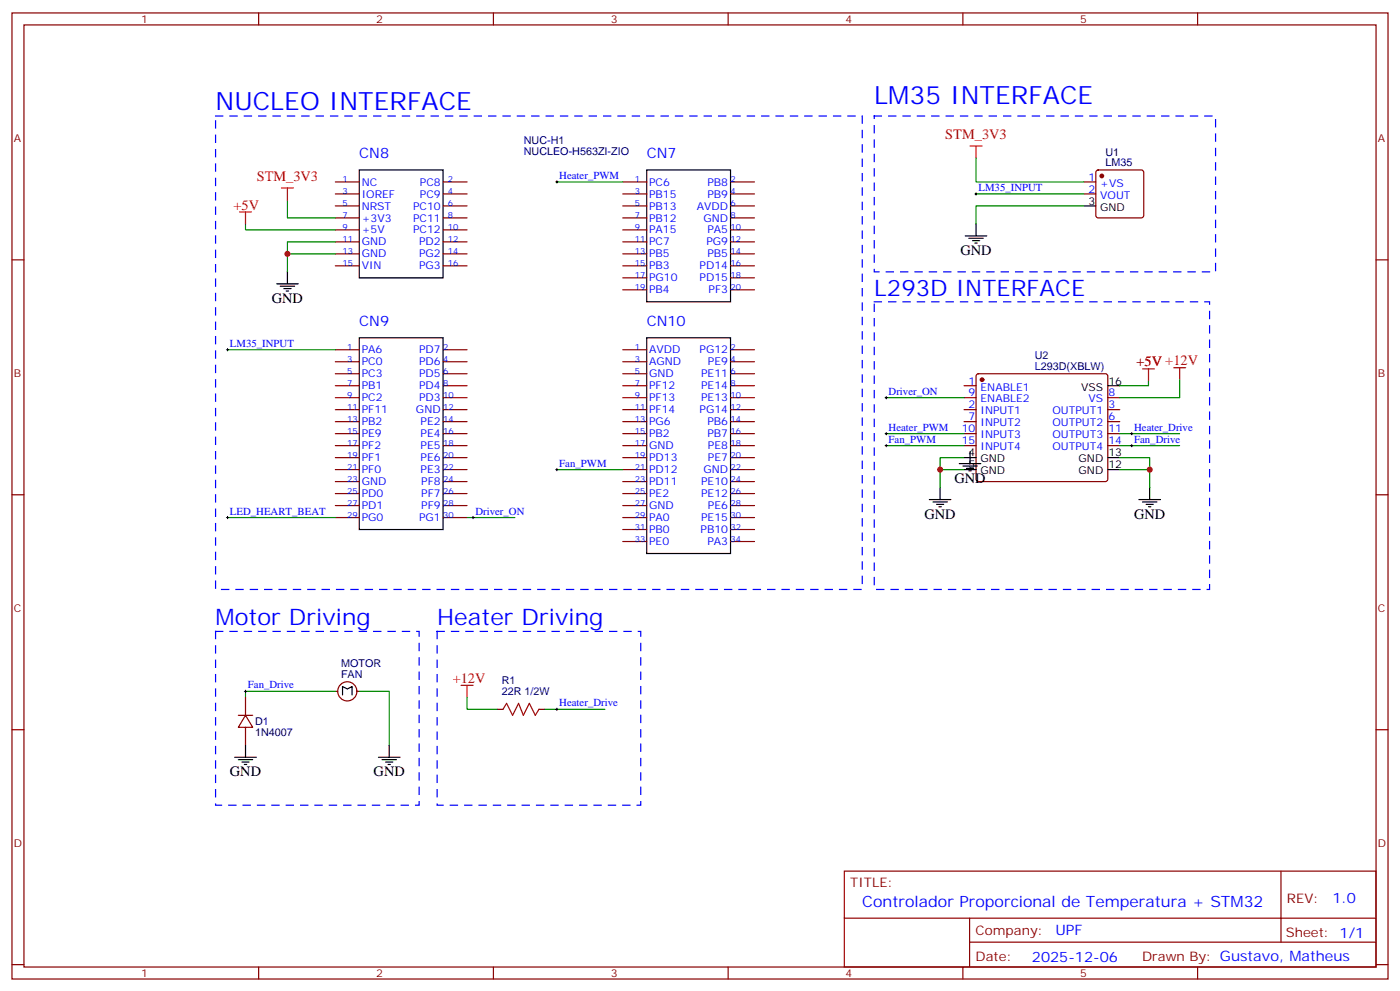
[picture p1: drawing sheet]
<svg xmlns="http://www.w3.org/2000/svg" width="412mm" height="292mm" viewBox="0 0 412 292" stroke-linecap="round" stroke-linejoin="round" font-family="sans-serif">
<g fill="none" stroke="#870000" stroke-width=".35">
<path d="M3.5 3.8h405.4v284.3h-405.4zM7.1 7.3h398.2v277.3h-398.2zM76.2 3.8v3.5M145.3 3.8v3.5M214.5 3.8v3.5M283.6 3.8v3.5M352.8 3.8v3.5M98.8 53.6h7M98.8 57.1h7M130.5 53.6h7.1M130.5 57.1h7.1M183.4 53.6h7.1"/>
<path d="M183.4 57.1h7.1M215.2 53.6h7M215.2 57.1h7M319.3 53.6h3.5M319.3 57.1h3.5M323 50.2l.5-.2h12.7l.5 .2 .2 .5v12.7l-.2 .5-.5 .2h-12.7l-.5-.2-.2-.5v-12.7zM3.5 76.5h3.6M98.8 60.6h7M98.8 64.1h7M98.8 67.7h7M98.8 71.2h7M98.8 74.7h7"/>
<path d="M98.8 78.2h7M130.5 60.6h7.1M130.5 64.1h7.1M130.5 67.7h7.1M130.5 71.2h7.1M130.5 74.7h7.1M130.5 78.2h7.1M183.4 60.6h7.1M183.4 64.1h7.1M183.4 67.7h7.1M183.4 71.2h7.1M183.4 74.7h7.1"/>
<path d="M183.4 78.2h7.1M215.2 60.6h7M215.2 64.1h7M215.2 67.7h7M215.2 71.2h7M215.2 74.7h7M215.2 78.2h7M405.3 76.5h3.6M183.4 81.8h7.1M183.4 85.3h7.1M215.2 81.8h7M215.2 85.3h7"/>
<path d="M98.8 102.9h7M98.8 106.5h7M98.8 110h7M98.8 113.5h7M98.8 117.1h7M130.5 102.9h7.1M130.5 106.5h7.1M130.5 110h7.1M130.5 113.5h7.1M130.5 117.1h7.1M183.4 102.9h7.1M183.4 106.5h7.1"/>
<path d="M183.4 110h7.1M183.4 113.5h7.1M183.4 117.1h7.1M215.2 102.9h7M215.2 106.5h7M215.2 110h7M215.2 113.5h7M215.2 117.1h7M284 113.5h3.5M284 117.1h3.5M287.7 110.2l.5-.2h37.4l.5 .2 .2 .5v30.3l-.2 .5-.5 .2h-37.4l-.5-.2-.2-.5v-30.3zM326.3 117.1h3.5"/>
<path d="M98.8 120.6h7M98.8 124.1h7M98.8 127.6h7M98.8 131.2h7M98.8 134.7h7M98.8 138.2h7M130.5 120.6h7.1M130.5 124.1h7.1M130.5 127.6h7.1M130.5 131.2h7.1M130.5 134.7h7.1M130.5 138.2h7.1"/>
<path d="M183.4 120.6h7.1M183.4 124.1h7.1M183.4 127.6h7.1M183.4 131.2h7.1M183.4 134.7h7.1M183.4 138.2h7.1M215.2 120.6h7M215.2 124.1h7M215.2 127.6h7M215.2 131.2h7M215.2 134.7h7M215.2 138.2h7"/>
<path d="M284 120.6h3.5M284 124.1h3.5M284 127.6h3.5M284 131.2h3.5M326.3 120.6h3.5M326.3 124.1h3.5M326.3 127.6h3.5M326.3 131.2h3.5M3.5 145.6h3.6M98.8 141.7h7M98.8 145.3h7M98.8 148.8h7"/>
<path d="M98.8 152.3h7M130.5 141.7h7.1M130.5 145.3h7.1M130.5 148.8h7.1M130.5 152.3h7.1M183.4 141.7h7.1M183.4 145.3h7.1M183.4 148.8h7.1M183.4 152.3h7.1M183.4 155.9h7.1M183.4 159.4h7.1M215.2 141.7h7"/>
<path d="M215.2 145.3h7M215.2 148.8h7M215.2 152.3h7M215.2 155.9h7M215.2 159.4h7M405.3 145.6h3.6M3.5 214.8h3.6M70.2 210.5h4.2M72.3 210.5l2.1 3.6h-4.2zM72.3 205.2v5.3M72.3 214.1v5.3M98.8 203.5h.7"/>
<path d="M105.1 203.5h.7M146.4 208.8h1.8M158.7 208.8h1.8M405.3 214.8h3.6M248.7 256.4h156.6v28.2h-156.6zM377.3 256.4v20.9M248.7 270.2h156.5M285.6 277.3h119.6M285.6 270.2v14.2M3.5 283.9h3.6M76.2 284.6v3.5M145.3 284.6v3.5"/>
<path d="M214.5 284.6v3.5M283.6 284.6v3.5M352.8 284.6v3.5M405.3 283.9h3.6"/>
<circle cx="102.3" cy="203.5" r="2.82"/>
</g>
<g fill="none" stroke="#000" stroke-width=".35">
<path d="M105.8 50h24.7v31.8h-24.7zM190.5 50h24.7v38.8h-24.7zM284.3 69.4h6.4M285.4 70.1h4.2M286.5 70.8h2.1M287.2 71.5h.7M287.5 65.9v3.5M319.3 60.6h3.5M81.5 83.5h6.3M82.5 84.2h4.3M83.6 84.9h2.1M84.3 85.7h.7"/>
<path d="M84.7 80v3.5M105.8 99.4h24.7v56.5h-24.7zM190.5 99.4h24.7v63.5h-24.7zM326.3 113.5h3.5M284 134.7h3.5M284 138.2h3.5M326.3 134.7h3.5M326.3 138.2h3.5M273.8 147h6.3M274.8 147.7h4.2M275.9 148.4h2.1M276.6 149.2h.7"/>
<path d="M276.9 143.5v3.5M335.5 147h6.3M336.5 147.7h4.3M337.6 148.4h2.1M338.3 149.2h.7M338.7 143.5v3.5M72.3 219.4v3.5M100.9 204.5v-2.4l1.4 .7 1.4-.7v2.4M114.7 219.4v3.5M69.1 222.9h6.4M70.2 223.6h4.2M71.3 224.3h2.1"/>
<path d="M72 225h.7M111.5 222.9h6.3M112.5 223.6h4.3M113.6 224.3h2.1M114.3 225h.7"/>
</g>
<path d="M63.5 34.1h190.5v139.4h-190.5zM257.5 34.1h100.6v45.9h-100.6zM257.5 88.8h98.8v84.7h-98.8zM63.5 185.8h60v51.2h-60zM128.8 185.8h59.9v51.2h-59.9z" fill="none" stroke="#00f" stroke-width=".35" stroke-dasharray="2.1 2.1"/>
<g fill="none" stroke="#008700" stroke-width=".35">
<path d="M84.7 58.8v5.3h14.1M164 53.6h19.4M287.5 46.5v7.1h31.8M287.5 57.1h31.8M72.3 65.9v1.8h26.5M98.8 74.7h-14.1v5.3M98.8 71.2h-14.1v3.5M319.3 60.6h-31.8v5.3M67 102.9h31.8M261.1 117.1h22.9M338.3 112.1v1.4h-8.5M347.5 111.8v5.3h-17.7"/>
<path d="M164 138.2h19.4M261.1 127.6h22.9M261.1 131.2h22.9M276.9 138.2h7.1M284 134.7h-7.1v8.8M329.8 134.7h8.9v8.8M329.8 138.2h8.9M329.8 127.6h17.7M329.8 131.2h17.7M67 152.3h31.8M137.6 152.3h14.1M98.8 203.5h-26.5v1.7"/>
<path d="M105.8 203.5h8.9v15.9M137.6 205.2v3.6h8.8M160.5 208.8h17.7"/>
</g>
<path d="M82.9 55.3h3.5M84.7 55.3v3.5M285.8 43h3.5M287.5 43v3.5M70.6 62.4h3.5M72.3 62.4v3.5M336.5 108.6h3.6M338.3 108.6v3.5M345.7 108.2h3.5M347.5 108.2v3.6M135.8 201.7h3.5M137.6 201.7v3.5" fill="none" stroke="#f00" stroke-width=".35"/>
<g fill="none" stroke="#000" stroke-width=".29">
<path d="M163.7 53.6h.7M164 53.2v.7M287.2 57.1h.7M287.5 56.7v.7M66.7 102.9h.7M67 102.6v.7M260.7 117.1h.7M261.1 116.7v.7M163.7 138.2h.7M164 137.9v.7M260.7 127.6h.7M260.7 131.2h.7"/>
<path d="M261.1 127.3v.7M261.1 130.8v.7M333 127.6h.7M333 131.2h.7M333.4 127.3v.7M333.4 130.8v.7M66.7 152.3h.7M67 152v.7M139 152.3h.7M139.3 152v.7M72 203.5h.7M72.3 203.1v.7"/>
<path d="M163.7 208.8h.7M164 208.4v.7"/>
</g>
<g fill="#870000" stroke="#870000" stroke-width=".35">
<circle cx="324.6" cy="51.8" r=".53"/>
<circle cx="289.3" cy="111.8" r=".53"/>
</g>
<path d="M148.2 208.8l1-1.8 1.8 3.5 1.8-3.5 1.4 3.5 1.7-3.5 1.8 3.5 1-1.7" fill="none" stroke="#a10000" stroke-width=".35"/>
<g fill="#c00">
<circle cx="84.7" cy="74.7" r=".88"/>
<circle cx="276.9" cy="138.2" r=".88"/>
<circle cx="338.7" cy="138.2" r=".88"/>
</g>
<path d="M282.6 136.5h6.3M283.6 137.2h4.3M284.7 137.9h2.1M285.4 138.6h.7M285.8 132.9v3.6" fill="none" stroke="#000" stroke-width=".35"/>
<g font-size="7.4" fill="#00f">
<text x="63.5" y="32.4">NUCLEO INTERFACE</text>
<text x="257.5" y="30.6">LM35 INTERFACE</text>
</g>
<g font-size="6.7" fill="#00f">
<text x="257.5" y="87.1">L293D INTERFACE</text>
<text x="63.5" y="184.1">Motor Driving</text>
<text x="128.8" y="184.1">Heater Driving</text>
</g>
<text font-size="4.6" fill="#00f" x="254" y="267">Controlador Proporcional de Temperatura + STM32</text>
<g font-size="4.2" fill="#f00">
<text x="278.5" y="40.9">STM_3V3</text>
<text x="75.6" y="53.2">STM_3V3</text>
<text x="68.8" y="61.7">+5V</text>
<text x="334.8" y="107.9">+5V +12V</text>
<text x="133.3" y="201">+12V</text>
</g>
<g font-size="4.2" fill="#00f">
<text x="105.8" y="46.5">CN8</text>
<text x="190.5" y="46.5">CN7</text>
<text x="105.8" y="95.9">CN9</text>
<text x="190.5" y="95.9">CN10</text>
<text x="392.5" y="265.7">1.0</text>
<text x="310.9" y="275.2">UPF</text>
<text x="304" y="283">2025-12-06</text>
</g>
<g font-size="4.2">
<text x="282.9" y="75.1">GND</text>
<text x="80.1" y="89.2">GND</text>
<text x="281.2" y="142.1">GND</text>
<text x="272.3" y="152.7">GND</text>
<text x="334.1" y="152.7">GND</text>
<text x="67.7" y="228.5">GND</text>
<text x="110.1" y="228.5">GND</text>
</g>
<g font-size="3.9" fill="#800">
<text x="250.5" y="261">TITLE:</text>
<text x="379.1" y="265.7">REV:</text>
<text x="287.4" y="275.2">Company:</text>
<text x="378.7" y="275.8">Sheet: 1/1</text>
<text x="287.4" y="282.9">Date:</text>
<text x="336.4" y="282.9">Drawn By: Gustavo, Matheus</text>
</g>
<g font-size="3.2" fill="#800">
<text x="41.6" y="6.8">1</text>
<text x="110.8" y="6.8">2</text>
<text x="179.9" y="6.8">3</text>
<text x="249.1" y="6.8">4</text>
<text x="318.2" y="6.8">5</text>
<text x="4.1" y="41.9">A</text>
<text x="405.9" y="41.9">A</text>
<text x="4.1" y="111.1">B</text>
<text x="405.9" y="111.1">B</text>
<text x="4.1" y="180.2">C</text>
<text x="405.9" y="180.2">C</text>
<text x="4.1" y="249.3">D</text>
<text x="405.9" y="249.3">D</text>
<text x="41.6" y="287.6">1</text>
<text x="110.8" y="287.6">2</text>
<text x="179.9" y="287.6">3</text>
<text x="249.1" y="287.6">4</text>
<text x="318.2" y="287.6">5</text>
</g>
<g font-size="3.2" fill="#000080">
<text x="154.3" y="45.6">NUCLEO-H563ZI-ZIO</text>
<text x="154.3" y="42.4">NUC-H1</text>
<text x="325.6" y="45.8">U1</text>
<text x="325.6" y="49">LM35</text>
<text x="304.8" y="105.8">U2</text>
<text x="304.8" y="108.9">L293D(XBLW)</text>
<text x="100.5" y="196.4">MOTOR</text>
<text x="100.5" y="199.6">FAN</text>
<text x="147.8" y="201.4">R1</text>
<text x="147.8" y="204.6">22R 1/2W</text>
<text x="75.1" y="213.4">D1</text>
<text x="75.1" y="216.6">1N4007</text>
</g>
<g font-size="3.2" fill="#00f">
<text x="164.7" y="52.7">Heater_PWM</text>
<text x="320.6" y="53.2">1</text>
<text x="106.5" y="54.6">NC</text>
<text x="106.5" y="58.1">IOREF</text>
<text x="123.7" y="54.6">PC8</text>
<text x="123.7" y="58.1">PC9</text>
<text x="191.2" y="54.6">PC6</text>
<text x="191.2" y="58.1">PB15</text>
<text x="208.4" y="54.6">PB8</text>
<text x="208.4" y="58.1">PB9</text>
<text x="288.2" y="56.2">LM35_INPUT</text>
<text x="320.6" y="56.7">2</text>
<text x="324.1" y="58.5">VOUT</text>
<text x="324.1" y="55">+VS</text>
<text x="106.5" y="61.7">NRST</text>
<text x="106.5" y="65.2">+3V3</text>
<text x="121.7" y="61.7">PC10</text>
<text x="121.7" y="65.2">PC11</text>
<text x="191.2" y="61.7">PB13</text>
<text x="191.2" y="65.2">PB12</text>
<text x="205.3" y="61.7">AVDD</text>
<text x="207.2" y="65.2">GND</text>
<text x="106.5" y="68.7">+5V</text>
<text x="121.7" y="68.7">PC12</text>
<text x="191.2" y="68.7">PA15</text>
<text x="208.4" y="68.7">PA5</text>
<text x="106.5" y="72.2">GND</text>
<text x="106.5" y="75.8">GND</text>
<text x="123.4" y="75.8">PG2</text>
<text x="123.4" y="72.2">PD2</text>
<text x="191.2" y="72.2">PC7</text>
<text x="191.2" y="75.8">PB5</text>
<text x="208.1" y="72.2">PG9</text>
<text x="208.4" y="75.8">PB5</text>
<text x="106.5" y="79.3">VIN</text>
<text x="123.4" y="79.3">PG3</text>
<text x="191.2" y="79.3">PB3</text>
<text x="191.2" y="82.8">PG10</text>
<text x="206.1" y="79.3">PD14</text>
<text x="206.1" y="82.8">PD15</text>
<text x="191.2" y="86.4">PB4</text>
<text x="208.7" y="86.4">PF3</text>
<text x="67.7" y="102.1">LM35_INPUT</text>
<text x="106.5" y="104">PA6</text>
<text x="106.5" y="107.5">PC0</text>
<text x="123.4" y="104">PD7</text>
<text x="123.4" y="107.5">PD6</text>
<text x="191.2" y="104">AVDD</text>
<text x="191.2" y="107.5">AGND</text>
<text x="206.1" y="104">PG12</text>
<text x="208.6" y="107.5">PE9</text>
<text x="106.5" y="111.1">PC3</text>
<text x="123.4" y="111.1">PD5</text>
<text x="191.2" y="111.1">GND</text>
<text x="206.5" y="111.1">PE11</text>
<text x="285.3" y="113.2">1</text>
<text x="106.5" y="114.6">PB1</text>
<text x="106.5" y="118.1">PC2</text>
<text x="123.4" y="114.6">PD4</text>
<text x="123.4" y="118.1">PD3</text>
<text x="191.2" y="114.6">PF12</text>
<text x="191.2" y="118.1">PF13</text>
<text x="206.5" y="114.6">PE14</text>
<text x="206.5" y="118.1">PE13</text>
<text x="261.8" y="116.2">Driver_ON</text>
<text x="285.3" y="116.7">9</text>
<text x="288.8" y="114.9">ENABLE1</text>
<text x="288.8" y="118.5">ENABLE2</text>
<text x="320.7" y="118.5">VS</text>
<text x="326.5" y="116.7">8</text>
<text x="106.5" y="121.6">PF11</text>
<text x="106.5" y="125.2">PB2</text>
<text x="122.5" y="121.6">GND</text>
<text x="123.9" y="125.2">PE2</text>
<text x="191.2" y="121.6">PF14</text>
<text x="191.2" y="125.2">PG6</text>
<text x="206.1" y="121.6">PG14</text>
<text x="208.4" y="125.2">PB6</text>
<text x="285.3" y="120.2">2</text>
<text x="285.3" y="123.8">7</text>
<text x="288.8" y="122">INPUT1</text>
<text x="288.8" y="125.5">INPUT2</text>
<text x="310" y="122">OUTPUT1</text>
<text x="310" y="125.5">OUTPUT2</text>
<text x="326.5" y="120.2">3</text>
<text x="326.5" y="123.8">6</text>
<text x="106.5" y="128.7">PE9</text>
<text x="123.9" y="128.7">PE4</text>
<text x="191.2" y="128.7">PB2</text>
<text x="208.4" y="128.7">PB7</text>
<text x="261.8" y="126.8">Heater_PWM</text>
<text x="261.8" y="130.3">Fan_PWM</text>
<text x="283.3" y="127.3">10</text>
<text x="283.3" y="130.8">15</text>
<text x="288.8" y="129">INPUT3</text>
<text x="310" y="129">OUTPUT3</text>
<text x="326.5" y="127.3">11</text>
<text x="326.5" y="130.8">14</text>
<text x="334.1" y="130.3">Fan_Drive</text>
<text x="334.1" y="126.8">Heater_Drive</text>
<text x="106.5" y="132.2">PF2</text>
<text x="106.5" y="135.7">PF1</text>
<text x="123.9" y="132.2">PE5</text>
<text x="123.9" y="135.7">PE6</text>
<text x="164.7" y="137.3">Fan_PWM</text>
<text x="191.2" y="132.2">GND</text>
<text x="191.2" y="135.7">PD13</text>
<text x="208.6" y="132.2">PE8</text>
<text x="208.6" y="135.7">PE7</text>
<text x="288.8" y="132.6">INPUT4</text>
<text x="310" y="132.6">OUTPUT4</text>
<text x="106.5" y="139.3">PF0</text>
<text x="106.5" y="142.8">GND</text>
<text x="123.9" y="139.3">PE3</text>
<text x="124.1" y="142.8">PF8</text>
<text x="191.2" y="139.3">PD12</text>
<text x="191.2" y="142.8">PD11</text>
<text x="206.5" y="142.8">PE10</text>
<text x="207.2" y="139.3">GND</text>
<text x="106.5" y="146.3">PD0</text>
<text x="106.5" y="149.9">PD1</text>
<text x="124.1" y="146.3">PF7</text>
<text x="124.1" y="149.9">PF9</text>
<text x="191.2" y="146.3">PE2</text>
<text x="191.2" y="149.9">GND</text>
<text x="206.5" y="146.3">PE12</text>
<text x="208.6" y="149.9">PE6</text>
<text x="67.7" y="151.4">LED_HEART_BEAT</text>
<text x="106.5" y="153.4">PG0</text>
<text x="123.4" y="153.4">PG1</text>
<text x="140.1" y="151.4">Driver_ON</text>
<text x="191.2" y="153.4">PA0</text>
<text x="206.5" y="153.4">PE15</text>
<text x="191.2" y="156.9">PB0</text>
<text x="191.2" y="160.4">PE0</text>
<text x="206.4" y="156.9">PB10</text>
<text x="208.4" y="160.4">PA3</text>
<text x="73" y="202.6">Fan_Drive</text>
<text x="164.7" y="207.9">Heater_Drive</text>
</g>
<g font-size="3.2">
<text x="320.6" y="60.3">3</text>
<text x="324.1" y="62">GND</text>
<text x="326.5" y="113.2">16</text>
<text x="318.5" y="114.9">VSS</text>
<text x="285.3" y="134.3">4</text>
<text x="285.3" y="137.9">5</text>
<text x="288.8" y="136.1">GND</text>
<text x="317.7" y="136.1">GND</text>
<text x="326.5" y="137.9">12</text>
<text x="326.5" y="134.3">13</text>
<text x="288.8" y="139.6">GND</text>
<text x="317.7" y="139.6">GND</text>
</g>
<g font-size="2.5" fill="#00f">
<text x="100.9" y="53.6">1</text>
<text x="131.9" y="53.6">2</text>
<text x="187" y="53.6">1</text>
<text x="215.2" y="53.6">2</text>
<text x="100.9" y="57.1">3</text>
<text x="131.9" y="57.1">4</text>
<text x="187" y="57.1">3</text>
<text x="215.2" y="57.1">4</text>
<text x="100.9" y="60.6">5</text>
<text x="100.9" y="64.1">7</text>
<text x="131.9" y="60.6">6</text>
<text x="131.9" y="64.1">8</text>
<text x="187" y="60.6">5</text>
<text x="187" y="64.1">7</text>
<text x="215.2" y="60.6">6</text>
<text x="215.2" y="64.1">8</text>
<text x="100.9" y="67.7">9</text>
<text x="100.9" y="71.2">11</text>
<text x="131.9" y="67.7">10</text>
<text x="131.9" y="71.2">12</text>
<text x="187" y="67.7">9</text>
<text x="187" y="71.2">11</text>
<text x="215.2" y="67.7">10</text>
<text x="215.2" y="71.2">12</text>
<text x="100.9" y="74.7">13</text>
<text x="131.9" y="74.7">14</text>
<text x="187" y="74.7">13</text>
<text x="215.2" y="74.7">14</text>
<text x="100.9" y="78.2">15</text>
<text x="131.9" y="78.2">16</text>
<text x="187" y="78.2">15</text>
<text x="187" y="81.8">17</text>
<text x="215.2" y="81.8">18</text>
<text x="215.2" y="78.2">16</text>
<text x="187" y="85.3">19</text>
<text x="215.2" y="85.3">20</text>
<text x="102.3" y="102.9">1</text>
<text x="102.3" y="106.5">3</text>
<text x="130.5" y="102.9">2</text>
<text x="130.5" y="106.5">4</text>
<text x="187" y="102.9">1</text>
<text x="187" y="106.5">3</text>
<text x="215.2" y="102.9">2</text>
<text x="215.2" y="106.5">4</text>
<text x="102.3" y="110">5</text>
<text x="102.3" y="113.5">7</text>
<text x="130.5" y="110">6</text>
<text x="130.5" y="113.5">8</text>
<text x="187" y="110">5</text>
<text x="187" y="113.5">7</text>
<text x="215.2" y="110">6</text>
<text x="215.2" y="113.5">8</text>
<text x="102.3" y="117.1">9</text>
<text x="130.5" y="117.1">10</text>
<text x="187" y="117.1">9</text>
<text x="215.2" y="117.1">10</text>
<text x="102.3" y="120.6">11</text>
<text x="102.3" y="124.1">13</text>
<text x="130.5" y="120.6">12</text>
<text x="130.5" y="124.1">14</text>
<text x="187" y="120.6">11</text>
<text x="187" y="124.1">13</text>
<text x="215.2" y="120.6">12</text>
<text x="215.2" y="124.1">14</text>
<text x="102.3" y="127.6">15</text>
<text x="102.3" y="131.2">17</text>
<text x="130.5" y="131.2">18</text>
<text x="130.5" y="127.6">16</text>
<text x="187" y="127.6">15</text>
<text x="187" y="131.2">17</text>
<text x="215.2" y="131.2">18</text>
<text x="215.2" y="127.6">16</text>
<text x="102.3" y="134.7">19</text>
<text x="130.5" y="134.7">20</text>
<text x="187" y="134.7">19</text>
<text x="215.2" y="134.7">20</text>
<text x="102.3" y="138.2">21</text>
<text x="102.3" y="141.7">23</text>
<text x="130.5" y="138.2">22</text>
<text x="130.5" y="141.7">24</text>
<text x="187" y="138.2">21</text>
<text x="187" y="141.7">23</text>
<text x="215.2" y="138.2">22</text>
<text x="215.2" y="141.7">24</text>
<text x="102.3" y="145.3">25</text>
<text x="102.3" y="148.8">27</text>
<text x="130.5" y="145.3">26</text>
<text x="130.5" y="148.8">28</text>
<text x="187" y="145.3">25</text>
<text x="187" y="148.8">27</text>
<text x="215.2" y="145.3">26</text>
<text x="215.2" y="148.8">28</text>
<text x="102.3" y="152.3">29</text>
<text x="130.5" y="152.3">30</text>
<text x="187" y="152.3">29</text>
<text x="187" y="155.9">31</text>
<text x="215.2" y="152.3">30</text>
<text x="215.2" y="155.9">32</text>
<text x="187" y="159.4">33</text>
<text x="215.2" y="159.4">34</text>
</g>
</svg>
